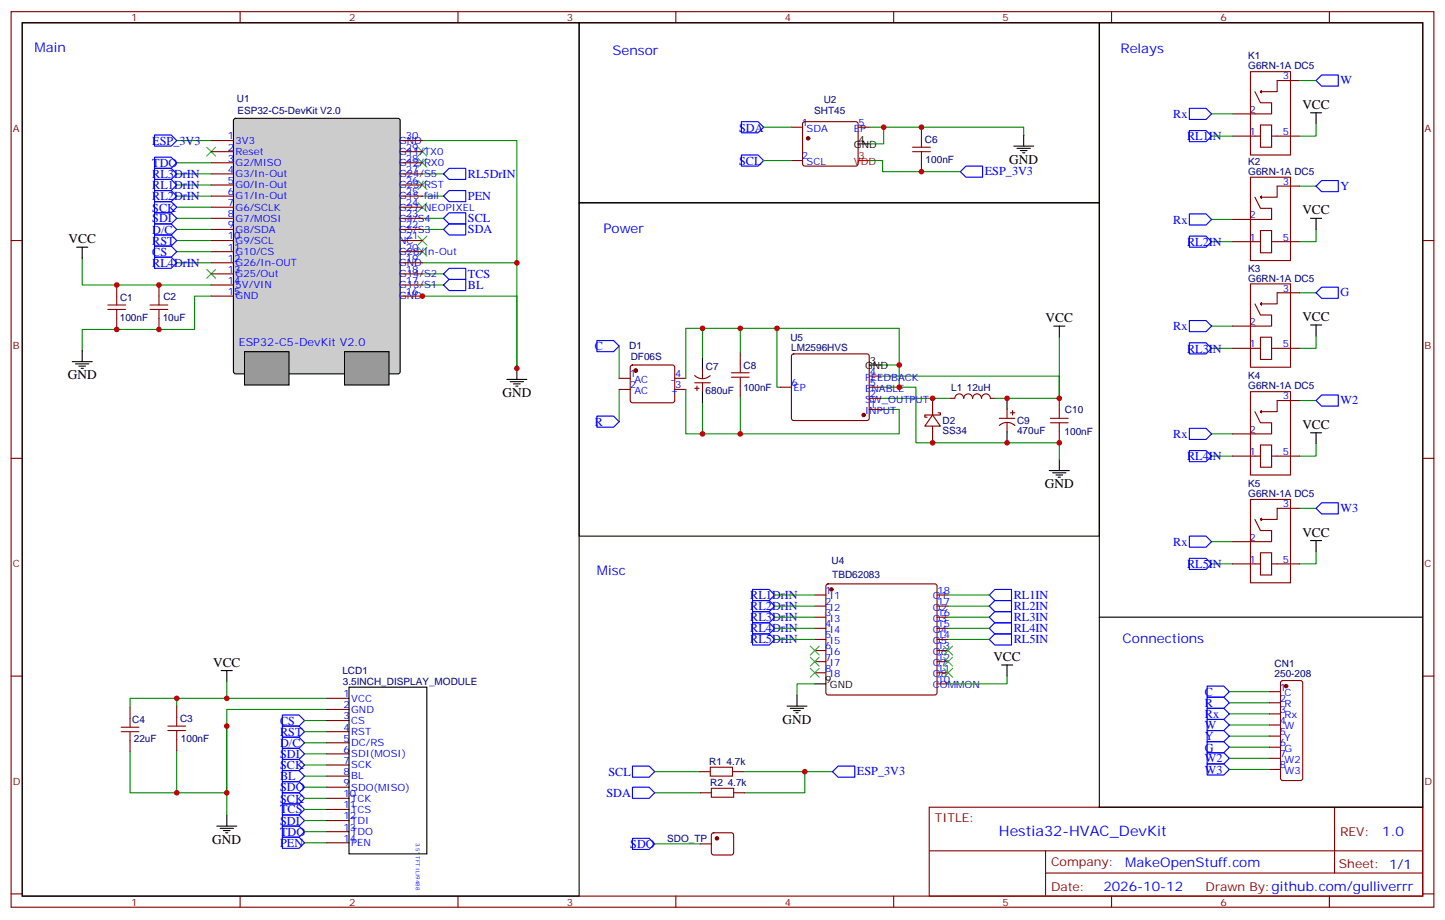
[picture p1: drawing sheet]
<svg xmlns="http://www.w3.org/2000/svg" width="459mm" height="292mm" viewBox="0 0 459 292" stroke-linecap="round" stroke-linejoin="round" font-family="sans-serif">
<g fill="none" stroke="#870000" stroke-width=".35">
<path d="M3.5 3.7h451.6v284.3h-451.6zM7.1 7.2h444.5v277.3h-444.5zM76.2 3.7v3.5M145.3 3.7v3.5M214.5 3.7v3.5M283.6 3.7v3.5M352.8 3.7v3.5M421.9 3.7v3.5M254.9 38.8l.5-.2h16.2l.5 .2 .2 .5v12.7l-.2 .5-.5 .2h-16.2l-.5-.2-.2-.5v-12.7zM396.9 22.8h12.7v26.4h-12.7zM398.3 29.1l1.7 3.5h3.6v3.6h-12.4M400 39.7h3.6v7h-3.6z"/>
<path d="M400 29.1l.4 .4-.4-.4 .4-.3zM412.4 25.6h-7.1v3.5h-5.3M251.2 40.4h3.5M251.2 51h3.5M272.3 40.4h3.6M292.5 40.4v3.5M292.5 51v3.5M391.2 43.2h8.8M396.9 56.3h12.7v26.4h-12.7zM403.6 43.2h8.8M412.4 59.1h-7.1v3.5h-5.3M3.5 76.4h3.6"/>
<path d="M391.2 76.7h8.8M398.3 62.6l1.7 3.5h3.6v3.6h-12.4M400 73.2h3.6v7.1h-3.6zM400 62.6l.4 .4-.4-.4 .4-.3zM403.6 76.7h8.8M451.6 76.4h3.5M37 90.5v3.5M50.4 90.5v3.5M396.9 90.1h12.7v26.5h-12.7zM398.3 96.5l1.7 3.5h3.6v3.5h-12.4M400 96.5l.4 .3-.4-.3 .4-.4zM412.4 93h-7.1v3.5h-5.3"/>
<path d="M37 101.1v3.5M50.4 101.1v3.5M200.3 116.1l.4-.2h12.7l.5 .2 .2 .5v10.6l-.2 .5-.5 .2h-12.7l-.5-.3-.2-.4v-10.6zM220.5 119.2a3.5 3.5 0 0 0 4.9 .1M223 117.3v2.8M234.9 112v3.5M251.4 112.6l.5-.2h23.3l.5 .2 .2 .5v19.7l-.3 .5-.4 .2h-23.3l-.5-.2-.2-.5v-19.7zM275.9 119.4h3.5M391.2 110.6h8.8M400 107.1h3.6v7h-3.6zM403.6 110.6h8.8M196.5 120.1h3.5"/>
<path d="M196.5 123.6h3.5M214.1 120.1h3.6M214.1 123.6h3.6M220.5 121.5h4.9M220.5 123.3h1.4M221.2 122.6v1.4M223 121.5v2.9M234.9 122.6v3.5M247.6 122.9h3.6M275.9 126.5h3.5M275.9 130h3.5M275.9 122.9h3.5"/>
<path d="M296 131.8l2.4 3.5h-4.9zM296 126.5v5.3M296 135.3v5.3M297.7 131.1h.7v.7h-4.9v.7h.7M301.6 126.5h1.4a1.41 1.41 0 0 1 1.5-1.4 1.41 1.41 0 0 1 1.4 1.4 1.41 1.41 0 0 1 1.4-1.4 1.41 1.41 0 0 1 1.4 1.4 1.41 1.41 0 0 1 1.4-1.4 1.41 1.41 0 0 1 1.4 1.4 1.41 1.41 0 0 1 1.4-1.4 1.41 1.41 0 0 1 1.4 1.4h1.4M317.1 132.8h5M317.2 135.1a3.5 3.5 0 0 1 4.9 0M319.6 130v2.8M319.6 134.2v2.9M320.7 131.1h1.4M321.4 130.4v1.4M336.2 126.5v3.5"/>
<path d="M336.2 137.1v3.5M396.9 124.4h12.7v26.4h-12.7zM398.3 130.7l1.7 3.5h3.6v3.6h-12.4M400 130.7l.4 .4-.4-.4 .4-.3zM412.4 127.2h-7.1v3.5h-5.3M3.5 145.5h3.6M391.2 144.8h8.8M396.9 158.6h12.7v26.4h-12.7zM400 141.3h3.6v7h-3.6zM403.6 144.8h8.8M451.6 145.5h3.5M391.2 179h8.8"/>
<path d="M398.3 164.9l1.7 3.6h3.6v3.5h-12.4M400 175.5h3.6v7.1h-3.6zM400 164.9l.4 .4-.4-.4 .4-.3zM403.6 179h8.8M412.4 161.4h-7.1v3.5h-5.3M258.6 188.9h3.5M258.6 192.4h3.5M258.6 196h3.5M258.6 199.5h3.5M262.3 185.6l.5-.2h33.9l.5 .2 .2 .5v33.9l-.2 .5-.5 .2h-33.9l-.5-.3-.2-.4v-33.9zM297.4 188.9h3.5M297.4 192.4h3.5"/>
<path d="M297.4 196h3.5M297.4 199.5h3.5M3.5 214.7h3.6M258.6 203h3.5M258.6 206.6h3.5M258.6 210.1h3.5M258.6 213.6h3.5M297.4 203h3.5M297.4 206.6h3.5M297.4 210.1h3.5M297.4 213.6h3.5M297.4 217.1h3.5"/>
<path d="M402.9 219.6h3.5M406.6 216.3l.5-.2h5.6l.5 .2 .3 .5v30.3l-.3 .5-.5 .2h-5.6l-.5-.2-.2-.5v-30.3zM451.6 214.7h3.5M41.3 224.5v3.6M41.3 235.1v3.6M56.1 224.2v3.5M56.1 234.8v3.5M103.7 239.4h7.1M103.7 235.8h7.1M103.7 232.3h7.1M103.7 228.8h7.1M103.7 225.2h7.1"/>
<path d="M103.7 221.7h7.1M402.9 223.1h3.5M402.9 226.7h3.5M402.9 230.2h3.5M402.9 233.7h3.5M402.9 237.2h3.5M103.7 257h7.1M103.7 253.5h7.1M103.7 249.9h7.1M103.7 246.4h7.1M103.7 242.9h7.1M221.9 245h3.5"/>
<path d="M222.2 251.7h3.6M232.5 245h3.5M232.8 251.7h3.6M294.9 256.3h156.7v28.2h-156.7zM402.9 240.8h3.5M402.9 244.3h3.5M423.5 256.3l.1 20.9M103.7 267.6h7.1M103.7 264.1h7.1M103.7 260.5h7.1M222.2 267.9h3.6M226 264.6l.5-.2h5.6l.5 .2 .2 .5v5.7l-.2 .5-.5 .2h-5.6l-.5-.3-.2-.4v-5.7z"/>
<path d="M295 270.1h156.4M331.8 277.2h119.6M331.8 270.1v14.2M3.5 283.8h3.6M76.2 284.5v3.5M145.3 284.5v3.5M214.5 284.5v3.5M283.6 284.5v3.5M352.8 284.5v3.5M421.9 284.5v3.5M451.6 283.8h3.5"/>
</g>
<g fill="#870000" stroke="#870000" stroke-width=".35">
<circle cx="256.5" cy="43.9" r=".53"/>
<circle cx="408.2" cy="217.8" r=".53"/>
<circle cx="263.9" cy="187.1" r=".53"/>
<circle cx="201.8" cy="117.7" r=".53"/>
<circle cx="274.1" cy="131.8" r=".53"/>
<circle cx="227.5" cy="266.2" r=".53"/>
</g>
<path d="M272.3 51h3.6" fill="none" stroke="#f00" stroke-width=".35"/>
<g fill="none" stroke="#000" stroke-width=".35">
<path d="M7.1 7.2h176.7v277.3h-176.7zM183.8 7.2h165.1v57.2h-165.1zM348.9 7.2h102.7v249.1h-102.7zM415.9 35.8h3.6M417.7 35.8v3.5M272.3 45.7h3.6M321.7 46.4h6.4M322.8 47.1h4.2M323.8 47.8h2.2M324.6 48.5h.7M324.9 42.9v3.5M24.3 78.5h3.6"/>
<path d="M26.1 78.5v3.5M183.8 64.4h165.1v105.8h-165.1zM415.9 69.3h3.6M417.7 69.3v3.5M22.9 114.8h6.4M24 115.5h4.2M25 116.2h2.2M25.8 116.9h.7M26.1 111.3v3.5M164 116.9v3.6M223 113.8v3.5M275.9 115.9h3.5"/>
<path d="M334.4 103.5h3.6M336.2 103.5v3.6M415.9 103.2h3.6M417.7 103.2v3.5M160.9 120.5h6.3M161.9 121.2h4.3M163 121.9h2.1M163.7 122.6h.7M223 124.4v3.5M319.6 126.5v3.5M319.6 137.1v3.5M415.9 137.4h3.6"/>
<path d="M417.7 137.4v3.5M333 149.4h6.4M334.1 150.1h4.2M335.1 150.8h2.2M335.8 151.5h.7M336.2 145.9v3.5M415.9 171.6h3.6M417.7 171.6v3.6M348.9 196h102.7M70.2 212.9h3.5M72 212.9v3.5M110.8 218.2h24.7v52.9h-24.7z"/>
<path d="M258.6 217.1h3.5M317.9 211.1h3.5M319.6 211.1v3.6M249.8 224.2h6.3M250.8 224.9h4.3M251.9 225.6h2.1M252.6 226.3h.7M252.9 220.7v3.5M72 258.8v3.5M68.8 262.3h6.3M69.8 263h4.3M70.9 263.7h2.1"/>
<path d="M71.6 264.4h.7"/>
</g>
<g fill="none" stroke="#00f" stroke-width=".35">
<path d="M235.3 38.6h5.3l1.8 1.8-1.8 1.8h-5.3zM377.5 34.4h5.3l1.7 1.8-1.7 1.7h-5.3zM417.7 25.6l1.8-1.8h5.2v3.5h-5.2zM49 53.4h5.3l1.8 1.8-1.8 1.8h-5.3zM49 57h5.3l1.8 1.7-1.8 1.8h-5.3zM49 42.9h5.3l1.8 1.7-1.8 1.8h-5.3zM140.8 55.2l1.7-1.8h5.3v3.6h-5.3zM235.3 49.2h5.3l1.8 1.8-1.8 1.7h-5.3zM304.8 54.5l1.8-1.8h5.3v3.6h-5.3zM377.5 41.5h5.3l1.7 1.7-1.7 1.8h-5.3zM419.5 57.3h5.2v3.6h-5.2l-1.8-1.8zM49 60.5h5.3l1.8 1.8-1.8 1.7h-5.3z"/>
<path d="M377.5 67.9h5.3l1.7 1.8-1.7 1.7h-5.3zM377.5 75h5.3l1.7 1.7-1.7 1.8h-5.3zM49 81.7h5.3l1.8 1.7-1.8 1.8h-5.3zM417.7 93l1.8-1.8h5.2v3.5h-5.2zM189.4 108.1h5.3l1.8 1.8-1.8 1.8h-5.3zM377.5 101.8h5.3l1.7 1.7-1.7 1.8h-5.3zM377.5 108.8h5.3l1.7 1.8-1.7 1.8h-5.3zM189.4 132.1h5.3l1.8 1.8-1.8 1.7h-5.3zM377.5 136h5.3l1.7 1.8-1.7 1.7h-5.3zM417.7 127.2l1.8-1.8h5.2v3.5h-5.2zM377.5 143.1h5.3l1.7 1.7-1.7 1.8h-5.3zM377.5 170.2h5.3l1.7 1.8-1.7 1.7h-5.3z"/>
<path d="M377.5 177.3h5.3l1.7 1.7-1.7 1.8h-5.3zM417.7 161.4l1.8-1.8h5.2v3.6h-5.2zM238.8 187.1h5.3l1.8 1.8-1.8 1.8h-5.3zM238.8 190.7h5.3l1.8 1.7-1.8 1.8h-5.3zM238.8 194.2h5.3l1.8 1.8-1.8 1.7h-5.3zM238.8 197.7h5.3l1.8 1.8-1.8 1.8h-5.3zM314 188.9l1.7-1.8h5.3v3.6h-5.3zM314 192.4l1.7-1.7h5.3v3.5h-5.3zM314 196l1.7-1.8h5.3v3.5h-5.3zM314 199.5l1.7-1.8h5.3v3.6h-5.3zM238.8 201.3h5.3l1.8 1.7-1.8 1.8h-5.3zM314 203l1.7-1.7h5.3v3.5h-5.3z"/>
<path d="M383.1 217.8h5.3l1.8 1.8-1.8 1.8h-5.3zM89.6 227h5.3l1.8 1.8-1.8 1.7h-5.3zM89.6 230.5h5.3l1.8 1.8-1.8 1.8h-5.3zM89.6 234.1h5.3l1.8 1.7-1.8 1.8h-5.3zM89.6 237.6h5.3l1.8 1.8-1.8 1.7h-5.3zM383.1 221.4h5.3l1.8 1.7-1.8 1.8h-5.3zM383.1 224.9h5.3l1.8 1.8-1.8 1.7h-5.3zM383.1 228.4h5.3l1.8 1.8-1.8 1.8h-5.3zM383.1 232h5.3l1.8 1.7-1.8 1.8h-5.3zM383.1 235.5h5.3l1.8 1.7-1.8 1.8h-5.3zM383.1 239h5.3l1.8 1.8-1.8 1.7h-5.3zM89.6 241.1h5.3l1.8 1.8-1.8 1.8h-5.3z"/>
<path d="M89.6 244.7h5.3l1.8 1.7-1.8 1.8h-5.3zM89.6 251.7h5.3l1.8 1.8-1.8 1.7h-5.3zM89.6 255.2h5.3l1.8 1.8-1.8 1.8h-5.3zM89.6 258.8h5.3l1.8 1.7-1.8 1.8h-5.3zM89.6 248.2h5.3l1.8 1.7-1.8 1.8h-5.3zM200.7 249.9h5.3l1.8 1.8-1.8 1.8h-5.3zM200.7 243.2h5.3l1.8 1.8-1.8 1.8h-5.3zM266 243.2h5.3v3.6h-5.3l-1.8-1.8zM383.1 242.5h5.3l1.8 1.8-1.8 1.8h-5.3zM89.6 262.3h5.3l1.8 1.8-1.8 1.7h-5.3zM89.6 265.8h5.3l1.8 1.8-1.8 1.7h-5.3zM200.7 266.2h5.3l1.8 1.7-1.8 1.8h-5.3z"/>
</g>
<g fill="none" stroke="#008700" stroke-width=".35">
<path d="M384.5 36.2h6.7M412.4 25.6h5.3M417.7 39.3v3.9h-5.3M56.1 55.2h10.9M56.1 58.7h10.9M56.1 51.7h10.9M56.1 44.6h10.9M134.1 44.6h29.9v72.3v-22.9h-30.3M134.1 55.2h6.7M242.4 40.4h8.8M242.4 51h8.8M275.9 51h4.2v3.5h24.7"/>
<path d="M275.9 40.4h49v2.5M280.5 40.4v5.3h-4.6M384.5 43.2h6.7M412.4 59.1h5.3M56.1 62.3h10.9M56.1 69.3h10.9M56.1 65.8h10.9M56.1 72.8h10.9M56.1 79.9h10.9M56.1 76.4h10.9M134.1 62.3h6.7M134.1 69.3h6.7"/>
<path d="M134.1 72.8h6.7M384.5 69.7h6.7M384.5 76.7h6.7M417.7 72.8v3.9h-5.3M26.1 82v8.5h40.9M56.1 83.4h10.9M67 94h-5.3v10.6h-35.6v6.7M134.1 83.4h29.9M134.1 87h6.7M134.1 90.5h6.7M412.4 93h5.3M196.5 109.9v10.2"/>
<path d="M223 113.8v-9.6h-5.3v15.9M223 104.2h62.4v18.7h-6M234.9 104.2v7.8M246.6 104.2v18.7h1M279.4 119.4h56.8v7.1h-20.5M279.4 115.9h6M336.2 107.1v19.4M384.5 103.5h6.7M384.5 110.6h6.7M417.7 106.7v3.9h-5.3M196.5 123.6v10.3M217.7 123.6v14.2h67.7v-7.8h-6"/>
<path d="M223 127.9v9.9M234.9 126.1v11.7M279.4 126.5h22.2M285.4 122.9h5.3v17.7h45.5v5.3M384.5 137.8h6.7M412.4 127.2h5.3M384.5 144.8h6.7M417.7 140.9v3.9h-5.3M384.5 172h6.7M384.5 179h6.7M412.4 161.4h5.3M417.7 175.2v3.8h-5.3"/>
<path d="M245.9 188.9h12.7M245.9 192.4h12.7M245.9 196h12.7M245.9 199.5h12.7M300.9 188.9h13.1M300.9 192.4h13.1M300.9 196h13.1M300.9 199.5h13.1M72 216.4v5.3h31.7M245.9 203h12.7M258.6 217.1h-5.7v3.6M300.9 203h13.1"/>
<path d="M319.6 214.7v2.4h-18.7M390.2 219.6h12.7M41.3 238.7v13h14.8M56.1 221.7h-14.8v2.8M72 221.7h-15.9v2.5M72 230.5v28.3M96.7 228.8h7M96.7 232.3h7M96.7 235.8h7M96.7 239.4h7M103.7 225.2h-31.7v26.5h-15.9v-13.4M390.2 223.1h12.7"/>
<path d="M390.2 230.2h12.7M390.2 233.7h12.7M390.2 237.2h12.7M390.2 226.7h12.7M96.7 242.9h7M96.7 246.4h7M96.7 253.5h7M96.7 257h7M96.7 249.9h7M207.8 245h14.1M207.8 251.7h14.4M236 245h28.2"/>
<path d="M255.4 245v6.7h-19M390.2 240.8h12.7M390.2 244.3h12.7M96.7 260.5h7M96.7 264.1h7M96.7 267.6h7M207.8 267.9h14.4"/>
</g>
<g fill="none" stroke="#3c3" stroke-width=".35">
<path d="M65.6 46.7l2.8 2.9M68.4 46.7l-2.8 2.9M132.6 57.3l2.9 2.8M132.6 50.3l2.9 2.8M132.6 46.7l2.9 2.9M135.5 57.3l-2.9 2.8M135.5 50.3l-2.9 2.8M135.5 46.7l-2.9 2.9M132.6 78.5l2.9 2.8M132.6 75l2.9 2.8M132.6 64.4l2.9 2.8M135.5 78.5l-2.9 2.8"/>
<path d="M135.5 75l-2.9 2.8M135.5 64.4l-2.9 2.8M65.6 85.5l2.8 2.9M68.4 85.5l-2.8 2.9M257.2 205.1l2.8 2.9M257.2 208.7l2.8 2.8M257.2 212.2l2.8 2.8M260 205.1l-2.8 2.9M260 208.7l-2.8 2.8M260 212.2l-2.8 2.8M299.5 205.1l2.8 2.9M299.5 208.7l2.8 2.8"/>
<path d="M299.5 212.2l2.8 2.8M302.3 205.1l-2.8 2.9M302.3 208.7l-2.8 2.8M302.3 212.2l-2.8 2.8"/>
</g>
<g fill="none" stroke="#a10000" stroke-width=".35">
<path d="M289.6 48.2h5.7M289.6 46.7h5.7M292.5 43.9v2.8M292.5 48.2v2.8M34.2 96.8h5.7M34.2 98.2h5.7M37 94v2.8M37 98.2v2.9M47.6 96.8h5.7M47.6 98.2h5.7M50.4 94v2.8M50.4 98.2v2.9"/>
<path d="M232.1 119.8h5.7M232.1 118.4h5.7M234.9 115.5v2.9M234.9 119.8v2.8M333.4 134.2h5.6M333.4 132.8h5.6M336.2 130v2.8M336.2 134.2v2.9M38.5 232.3h5.6M38.5 230.9h5.6M41.3 228.1v2.8M41.3 232.3v2.8"/>
<path d="M53.3 232h5.6M53.3 230.5h5.6M56.1 227.7v2.8M56.1 232v2.8M225.4 243.6h7.1v2.8h-7.1zM225.8 250.3h7v2.8h-7z"/>
</g>
<path d="M74.3 37.8l.5-.2h51.5l.6 .4 .1 80-.5 .7h-51.7l-.7-.5v-79.9z" fill="#ccc" stroke="#000" stroke-width=".35"/>
<g fill="none" stroke="#870000" stroke-width=".35">
<path d="M67 48.2h7.1M67 51.7h7.1M67 55.2h7.1M67 58.7h7.1M67 44.6h7.1M127.4 48.2h6.7M127.4 51.7h6.7M127.4 55.2h6.7M127.4 58.7h6.7M127.4 44.6h6.7M67 62.3h7.1M67 65.8h7.1"/>
<path d="M67 69.3h7.1M67 72.8h7.1M67 76.4h7.1M67 79.9h7.1M127.4 62.3h6.7M127.4 65.8h6.7M127.4 69.3h6.7M127.4 72.8h6.7M127.4 76.4h6.7M127.4 79.9h6.7M67 83.4h7.1M67 87h7.1"/>
<path d="M67 90.5h7.1M67 94h7.1M127.4 83.4h6.7M127.4 87h6.7M127.4 90.5h6.7M127.4 94h6.7"/>
</g>
<g fill="#999" stroke="#000" stroke-width=".35">
<path d="M77.6 111.7h14.1v10.5h-14.1z"/>
<path d="M109.4 111.7h14.1v10.5h-14.1z"/>
</g>
<path d="M49 49.9h5.3l1.8 1.8-1.8 1.7h-5.3zM49 67.6h5.3l1.8 1.7-1.8 1.8h-5.3zM49 64h5.3l1.8 1.8-1.8 1.8h-5.3zM49 78.1h5.3l1.8 1.8-1.8 1.8h-5.3zM49 74.6h5.3l1.8 1.8-1.8 1.7h-5.3zM49 71.1h5.3l1.8 1.7-1.8 1.8h-5.3zM140.8 62.3l1.7-1.8h5.3v3.5h-5.3zM140.8 69.3l1.7-1.7h5.3v3.5h-5.3zM140.8 72.8l1.7-1.7h5.3v3.5h-5.3zM140.8 87l1.7-1.8h5.3v3.5h-5.3zM140.8 90.5l1.7-1.8h5.3v3.6h-5.3z" fill="none" stroke="#00f" stroke-width=".35"/>
<g fill="#c00">
<circle cx="255.4" cy="245" r=".88"/>
<circle cx="72" cy="230.5" r=".88"/>
<circle cx="72" cy="251.7" r=".88"/>
<circle cx="56.1" cy="221.7" r=".88"/>
<circle cx="56.1" cy="251.7" r=".88"/>
<circle cx="280.5" cy="40.4" r=".88"/>
<circle cx="292.5" cy="40.4" r=".88"/>
<circle cx="292.5" cy="54.5" r=".88"/>
<circle cx="296" cy="140.6" r=".88"/>
<circle cx="296" cy="126.5" r=".88"/>
<circle cx="319.6" cy="126.5" r=".88"/>
<circle cx="319.6" cy="140.6" r=".88"/>
<circle cx="336.2" cy="140.6" r=".88"/>
<circle cx="336.2" cy="126.5" r=".88"/>
<circle cx="285.4" cy="115.9" r=".88"/>
<circle cx="223" cy="137.8" r=".88"/>
<circle cx="223" cy="104.2" r=".88"/>
<circle cx="285.4" cy="122.9" r=".88"/>
<circle cx="246.6" cy="104.2" r=".88"/>
<circle cx="235" cy="104.2" r=".88"/>
<circle cx="235" cy="137.8" r=".88"/>
<circle cx="72" cy="221.7" r=".88"/>
<circle cx="164" cy="83.4" r=".88"/>
<circle cx="164" cy="116.9" r=".88"/>
<circle cx="50.4" cy="104.6" r=".88"/>
<circle cx="37" cy="104.6" r=".88"/>
<circle cx="50.4" cy="90.5" r=".88"/>
<circle cx="37" cy="90.5" r=".88"/>
<circle cx="134.1" cy="94" r=".88"/>
</g>
<text font-size="4.6" fill="#00f" x="317" y="265.3">Hestia32-HVAC_DevKit</text>
<g font-size="4.2" fill="#00f">
<text x="10.9" y="16.4">Main</text>
<text x="194.4" y="17.5">Sensor</text>
<text x="355.6" y="16.8">Relays</text>
<text x="191.6" y="73.9">Power</text>
<text x="189.4" y="182.6">Misc</text>
<text x="356.3" y="204.1">Connections</text>
<text x="438.7" y="265.6">1.0</text>
<text x="357.1" y="275.1">MakeOpenStuff.com</text>
<text x="350.2" y="282.9">2026-10-12</text>
</g>
<g font-size="4.2">
<text x="413.3" y="34.6">VCC</text>
<text x="320.3" y="52">GND</text>
<text x="413.3" y="68.1">VCC</text>
<text x="21.8" y="77.3">VCC</text>
<text x="413.3" y="102">VCC</text>
<text x="331.8" y="102.4">VCC</text>
<text x="21.5" y="120.5">GND</text>
<text x="159.5" y="126.1">GND</text>
<text x="413.3" y="136.2">VCC</text>
<text x="331.6" y="155">GND</text>
<text x="413.3" y="170.4">VCC</text>
<text x="315.3" y="209.9">VCC</text>
<text x="67.6" y="211.7">VCC</text>
<text x="248.4" y="229.8">GND</text>
<text x="67.4" y="267.9">GND</text>
</g>
<g font-size="3.9" fill="#00f">
<text x="425.4" y="26.7">W</text>
<text x="234.6" y="41.8">SDA</text>
<text x="372.4" y="37.5">Rx</text>
<text x="48.3" y="46">ESP_3V3</text>
<text x="376.8" y="44.6">RL1IN</text>
<text x="48.3" y="53">TDO</text>
<text x="234.6" y="52.3">SCL</text>
<text x="48.3" y="56.5">RL3DrIN</text>
<text x="148.5" y="56.4">RL5DrIN</text>
<text x="312.6" y="55.6">ESP_3V3</text>
<text x="48.3" y="63.5">RL2DrIN</text>
<text x="48.3" y="60">RL1DrIN</text>
<text x="148.5" y="63.5">PEN</text>
<text x="425.4" y="60.2">Y</text>
<text x="48.3" y="70.6">SDI</text>
<text x="48.3" y="67.2">SCK</text>
<text x="148.5" y="70.4">SCL</text>
<text x="372.4" y="71">Rx</text>
<text x="48.3" y="77.7">RST</text>
<text x="48.3" y="74.2">D/C</text>
<text x="148.5" y="74">SDA</text>
<text x="48.3" y="81.3">CS</text>
<text x="376.8" y="78.1">RL2IN</text>
<text x="48.3" y="84.7">RL4DrIN</text>
<text x="148.5" y="88.2">TCS</text>
<text x="148.5" y="91.6">BL</text>
<text x="425.4" y="94.1">G</text>
<text x="372.4" y="104.9">Rx</text>
<text x="188.7" y="111.3">C</text>
<text x="376.8" y="112">RL3IN</text>
<text x="425.4" y="128.3">W2</text>
<text x="188.7" y="135.2">R</text>
<text x="372.4" y="139.1">Rx</text>
<text x="376.8" y="146.2">RL4IN</text>
<text x="425.4" y="162.6">W3</text>
<text x="372.4" y="173.3">Rx</text>
<text x="376.8" y="180.4">RL5IN</text>
<text x="238.1" y="190.2">RL1DrIN</text>
<text x="321.7" y="190.1">RL1IN</text>
<text x="238.1" y="193.7">RL2DrIN</text>
<text x="238.1" y="197.3">RL3DrIN</text>
<text x="321.7" y="193.6">RL2IN</text>
<text x="321.7" y="197.1">RL3IN</text>
<text x="238.1" y="200.8">RL4DrIN</text>
<text x="321.7" y="200.7">RL4IN</text>
<text x="238.1" y="204.3">RL5DrIN</text>
<text x="321.7" y="204.2">RL5IN</text>
<text x="382.4" y="221">C</text>
<text x="382.4" y="224.5">R</text>
<text x="88.9" y="230">CS</text>
<text x="88.9" y="233.6">RST</text>
<text x="382.4" y="228">Rx</text>
<text x="382.4" y="231.5">W</text>
<text x="88.9" y="237.1">D/C</text>
<text x="382.4" y="235.1">Y</text>
<text x="382.4" y="238.6">G</text>
<text x="88.9" y="240.6">SDI</text>
<text x="88.9" y="244.2">SCK</text>
<text x="382.4" y="242.1">W2</text>
<text x="382.4" y="245.7">W3</text>
<text x="88.9" y="247.7">BL</text>
<text x="88.9" y="251.2">SDO</text>
<text x="193.1" y="246.3">SCL</text>
<text x="272" y="246.1">ESP_3V3</text>
<text x="88.9" y="254.8">SCK</text>
<text x="192.5" y="253">SDA</text>
<text x="88.9" y="258.3">TCS</text>
<text x="88.9" y="261.8">SDI</text>
<text x="88.9" y="265.3">TDO</text>
<text x="88.9" y="268.9">PEN</text>
<text x="200" y="269.2">SDO</text>
</g>
<g font-size="3.9" fill="#800">
<text x="296.7" y="260.9">TITLE:</text>
<text x="425.3" y="265.6">REV:</text>
<text x="333.6" y="275.1">Company:</text>
<text x="425" y="275.7">Sheet: 1/1</text>
<text x="333.6" y="282.8">Date:</text>
<text x="382.6" y="282.8">Drawn By:github.com/gulliverrr</text>
</g>
<text font-size="3.5" fill="#00f" x="75.8" y="109.8">ESP32-C5-DevKit V2.0</text>
<g font-size="3.2" fill="#800">
<text x="41.6" y="6.7">1</text>
<text x="110.8" y="6.7">2</text>
<text x="179.9" y="6.7">3</text>
<text x="249.1" y="6.7">4</text>
<text x="318.2" y="6.7">5</text>
<text x="387.3" y="6.7">6</text>
<text x="4.1" y="41.8">A</text>
<text x="452.1" y="41.8">A</text>
<text x="4.1" y="110.9">B</text>
<text x="452.1" y="110.9">B</text>
<text x="4.1" y="180.1">C</text>
<text x="452.1" y="180.1">C</text>
<text x="4.1" y="249.2">D</text>
<text x="452.1" y="249.2">D</text>
<text x="41.6" y="287.5">1</text>
<text x="110.8" y="287.5">2</text>
<text x="179.9" y="287.5">3</text>
<text x="249.1" y="287.5">4</text>
<text x="318.2" y="287.5">5</text>
<text x="387.3" y="287.5">6</text>
</g>
<g font-size="3.2" fill="#000080">
<text x="396.2" y="22">G6RN-1A DC5</text>
<text x="396.2" y="18.8">K1</text>
<text x="75.2" y="32.4">U1</text>
<text x="261.4" y="32.6">U2</text>
<text x="75.3" y="36.2">ESP32-C5-DevKit V2.0</text>
<text x="258.4" y="36.2">SHT45</text>
<text x="293.5" y="45.4">C6</text>
<text x="293.8" y="51.8">100nF</text>
<text x="396.2" y="52.3">K2</text>
<text x="396.2" y="55.6">G6RN-1A DC5</text>
<text x="396.2" y="89.4">G6RN-1A DC5</text>
<text x="396.2" y="86.2">K3</text>
<text x="38.1" y="95.5">C1</text>
<text x="51.9" y="95.2">C2</text>
<text x="38" y="101.9">100nF</text>
<text x="51.6" y="101.9">10uF</text>
<text x="199.7" y="110.7">D1</text>
<text x="250.8" y="108.2">U5</text>
<text x="251.1" y="111.4">LM2596HVS</text>
<text x="200.2" y="114.2">DF06S</text>
<text x="224" y="117.4">C7</text>
<text x="236" y="117">C8</text>
<text x="223.9" y="125.2">680uF</text>
<text x="235.9" y="124.1">100nF</text>
<text x="301.9" y="124.1">L1</text>
<text x="306.8" y="124">12uH</text>
<text x="396.2" y="123.6">G6RN-1A DC5</text>
<text x="396.2" y="120.4">K4</text>
<text x="338" y="131.1">C10</text>
<text x="299.2" y="137.9">SS34</text>
<text x="299.2" y="134.7">D2</text>
<text x="322.8" y="137.9">470uF</text>
<text x="322.8" y="134.6">C9</text>
<text x="337.9" y="138.2">100nF</text>
<text x="396.2" y="154.6">K5</text>
<text x="396.2" y="157.9">G6RN-1A DC5</text>
<text x="263.9" y="179.1">U4</text>
<text x="264.1" y="183.4">TBD62083</text>
<text x="108.7" y="214">LCD1</text>
<text x="404.5" y="215">250-208</text>
<text x="404.5" y="211.8">CN1</text>
<text x="108.8" y="217.6">3.5INCH_DISPLAY_MODULE</text>
<text x="42" y="229.6">C4</text>
<text x="57.2" y="229.2">C3</text>
<text x="42.5" y="235.6">22uF</text>
<text x="57.4" y="235.6">100nF</text>
<text x="225.1" y="243">R1</text>
<text x="230.6" y="243">4.7k</text>
<text x="225.4" y="249.7">R2</text>
<text x="231" y="249.7">4.7k</text>
<text x="211.8" y="267.3">SDO_TP</text>
</g>
<g font-size="3.2" fill="#00f">
<text x="407.1" y="25.2">3</text>
<text x="396.5" y="35.8">2</text>
<text x="254.5" y="40">1</text>
<text x="256" y="41.8">SDA</text>
<text x="271" y="41.8">EP</text>
<text x="272.5" y="40">5</text>
<text x="72.3" y="47.8">2</text>
<text x="72.3" y="44.3">1</text>
<text x="74.8" y="45.7">3V3</text>
<text x="126.6" y="45.7">GND</text>
<text x="128.8" y="47.8">29</text>
<text x="128.8" y="44.3">30</text>
<text x="396.5" y="42.9">1</text>
<text x="407.1" y="42.9">5</text>
<text x="72.3" y="51.3">3</text>
<text x="74.8" y="49.2">Reset</text>
<text x="74.8" y="52.7">G2/MISO</text>
<text x="126.6" y="52.7">G12/RX0</text>
<text x="126.6" y="49.2">G11/TX0</text>
<text x="128.8" y="51.3">28</text>
<text x="254.5" y="50.6">2</text>
<text x="256" y="52.4">SCL</text>
<text x="72.3" y="54.9">4</text>
<text x="72.3" y="58.4">5</text>
<text x="74.8" y="56.3">G3/In-Out</text>
<text x="74.8" y="59.8">G0/In-Out</text>
<text x="126.6" y="59.8">G23/RST</text>
<text x="126.6" y="56.3">G24/S5</text>
<text x="128.8" y="58.4">26</text>
<text x="128.8" y="54.9">27</text>
<text x="407.1" y="58.7">3</text>
<text x="72.3" y="61.9">6</text>
<text x="72.3" y="65.4">7</text>
<text x="74.8" y="63.3">G1/In-Out</text>
<text x="126.6" y="63.3">G15-fail</text>
<text x="128.8" y="65.4">24</text>
<text x="128.8" y="61.9">25</text>
<text x="72.3" y="69">8</text>
<text x="74.8" y="66.9">G6/SCLK</text>
<text x="74.8" y="70.4">G7/MOSI</text>
<text x="126.6" y="70.4">G4/S4</text>
<text x="126.6" y="66.9">G27-NEOPIXEL</text>
<text x="128.8" y="69">23</text>
<text x="396.5" y="69.3">2</text>
<text x="72.3" y="72.5">9</text>
<text x="72.3" y="76">10</text>
<text x="74.8" y="73.9">G8/SDA</text>
<text x="74.8" y="77.4">G9/SCL</text>
<text x="126.6" y="77.4">NC</text>
<text x="126.6" y="73.9">G5/S3</text>
<text x="128.8" y="76">21</text>
<text x="128.8" y="72.5">22</text>
<text x="396.5" y="76.4">1</text>
<text x="407.1" y="76.4">5</text>
<text x="72.3" y="79.6">11</text>
<text x="72.3" y="83.1">12</text>
<text x="74.8" y="81">G10/CS</text>
<text x="126.6" y="81">G28/In-Out</text>
<text x="128.8" y="83.1">19</text>
<text x="128.8" y="79.6">20</text>
<text x="72.3" y="86.6">13</text>
<text x="74.8" y="84.5">G26/In-OUT</text>
<text x="74.8" y="88">G25/Out</text>
<text x="126.6" y="88">G14/S2</text>
<text x="126.6" y="84.5">GND</text>
<text x="128.8" y="86.6">18</text>
<text x="72.3" y="90.1">14</text>
<text x="72.3" y="93.7">15</text>
<text x="74.8" y="91.5">5V/VIN</text>
<text x="74.8" y="95.1">GND</text>
<text x="126.6" y="95.1">GND</text>
<text x="126.6" y="91.5">G13/S1</text>
<text x="128.8" y="93.7">16</text>
<text x="128.8" y="90.1">17</text>
<text x="407.1" y="92.6">3</text>
<text x="396.5" y="103.2">2</text>
<text x="396.5" y="110.2">1</text>
<text x="407.1" y="110.2">5</text>
<text x="199.8" y="119.8">1</text>
<text x="214.3" y="119.8">4</text>
<text x="276" y="119.1">4</text>
<text x="199.8" y="123.3">2</text>
<text x="201.3" y="121.5">AC</text>
<text x="201.3" y="125.1">AC</text>
<text x="212.8" y="125.1">+</text>
<text x="212.8" y="121.5">-</text>
<text x="214.3" y="123.3">3</text>
<text x="251.2" y="122.6">6</text>
<text x="251.9" y="124">EP</text>
<text x="274.6" y="120.8">FEEDBACK</text>
<text x="274.6" y="124.4">ENABLE</text>
<text x="276" y="122.6">5</text>
<text x="274.6" y="131.4">INPUT</text>
<text x="274.6" y="127.9">SW_OUTPUT</text>
<text x="276" y="129.6">1</text>
<text x="276" y="126.1">2</text>
<text x="407.1" y="126.8">3</text>
<text x="396.5" y="137.4">2</text>
<text x="396.5" y="144.5">1</text>
<text x="407.1" y="144.5">5</text>
<text x="407.1" y="161">3</text>
<text x="396.5" y="171.6">2</text>
<text x="396.5" y="178.7">1</text>
<text x="407.1" y="178.7">5</text>
<text x="261.9" y="188.6">1</text>
<text x="263.4" y="190.3">I1</text>
<text x="296.1" y="190.3">O1</text>
<text x="297.6" y="188.6">18</text>
<text x="261.9" y="192.1">2</text>
<text x="261.9" y="195.6">3</text>
<text x="263.4" y="193.9">I2</text>
<text x="263.4" y="197.4">I3</text>
<text x="296.1" y="197.4">O3</text>
<text x="296.1" y="193.9">O2</text>
<text x="297.6" y="195.6">16</text>
<text x="297.6" y="192.1">17</text>
<text x="261.9" y="199.1">4</text>
<text x="261.9" y="202.7">5</text>
<text x="263.4" y="200.9">I4</text>
<text x="296.1" y="200.9">O4</text>
<text x="297.6" y="202.7">14</text>
<text x="297.6" y="199.1">15</text>
<text x="261.9" y="206.2">6</text>
<text x="261.9" y="209.7">7</text>
<text x="263.4" y="204.4">I5</text>
<text x="263.4" y="208">I6</text>
<text x="296.1" y="208">O6</text>
<text x="296.1" y="204.4">O5</text>
<text x="297.6" y="209.7">12</text>
<text x="297.6" y="206.2">13</text>
<text x="261.9" y="213.3">8</text>
<text x="263.4" y="211.5">I7</text>
<text x="263.4" y="215">I8</text>
<text x="296.1" y="215">O8</text>
<text x="296.1" y="211.5">O7</text>
<text x="297.6" y="213.3">11</text>
<text x="109" y="221.4">1</text>
<text x="296.1" y="218.5">COMMON</text>
<text x="297.6" y="216.8">10</text>
<text x="406.2" y="219.3">1</text>
<text x="407.7" y="221">C</text>
<text x="109" y="224.9">2</text>
<text x="111.5" y="226.3">GND</text>
<text x="111.5" y="222.8">VCC</text>
<text x="406.2" y="222.8">2</text>
<text x="406.2" y="226.3">3</text>
<text x="407.7" y="224.5">R</text>
<text x="109" y="232">4</text>
<text x="109" y="228.4">3</text>
<text x="111.5" y="233.4">RST</text>
<text x="111.5" y="229.8">CS</text>
<text x="406.2" y="229.8">4</text>
<text x="406.2" y="233.4">5</text>
<text x="407.7" y="228.1">Rx</text>
<text x="407.7" y="231.6">W</text>
<text x="109" y="239">6</text>
<text x="109" y="235.5">5</text>
<text x="111.5" y="236.9">DC/RS</text>
<text x="406.2" y="236.9">6</text>
<text x="407.7" y="235.1">Y</text>
<text x="407.7" y="238.7">G</text>
<text x="109" y="242.5">7</text>
<text x="111.5" y="243.9">SCK</text>
<text x="111.5" y="240.4">SDI(MOSI)</text>
<text x="406.2" y="240.4">7</text>
<text x="406.2" y="243.9">8</text>
<text x="407.7" y="242.2">W2</text>
<text x="407.7" y="245.7">W3</text>
<text x="109" y="249.6">9</text>
<text x="109" y="246.1">8</text>
<text x="111.5" y="251">SDO(MISO)</text>
<text x="111.5" y="247.5">BL</text>
<text x="109" y="256.6">11</text>
<text x="109" y="253.1">10</text>
<text x="111.5" y="254.5">TCK</text>
<text x="109" y="263.7">13</text>
<text x="109" y="260.2">12</text>
<text x="111.5" y="261.6">TDI</text>
<text x="111.5" y="258.1">TCS</text>
<text x="109" y="267.2">14</text>
<text x="111.5" y="268.6">PEN</text>
<text x="111.5" y="265.1">TDO</text>
</g>
<g font-size="3.2">
<text x="271" y="47.1">GND</text>
<text x="272.5" y="45.3">4</text>
<text x="274.6" y="117.3">GND</text>
<text x="276" y="115.5">3</text>
<text x="261.9" y="216.8">9</text>
<text x="263.4" y="218.5">GND</text>
</g>
<g font-size="3.2" fill="#f00">
<text x="271" y="52.4">VDD</text>
<text x="272.5" y="50.6">3</text>
</g>
<text font-size="1.8" fill="#00f" x="131.9" y="267.6" transform="rotate(90 131.9 267.6)">3.5&quot; TFT ILI9488</text>
</svg>
